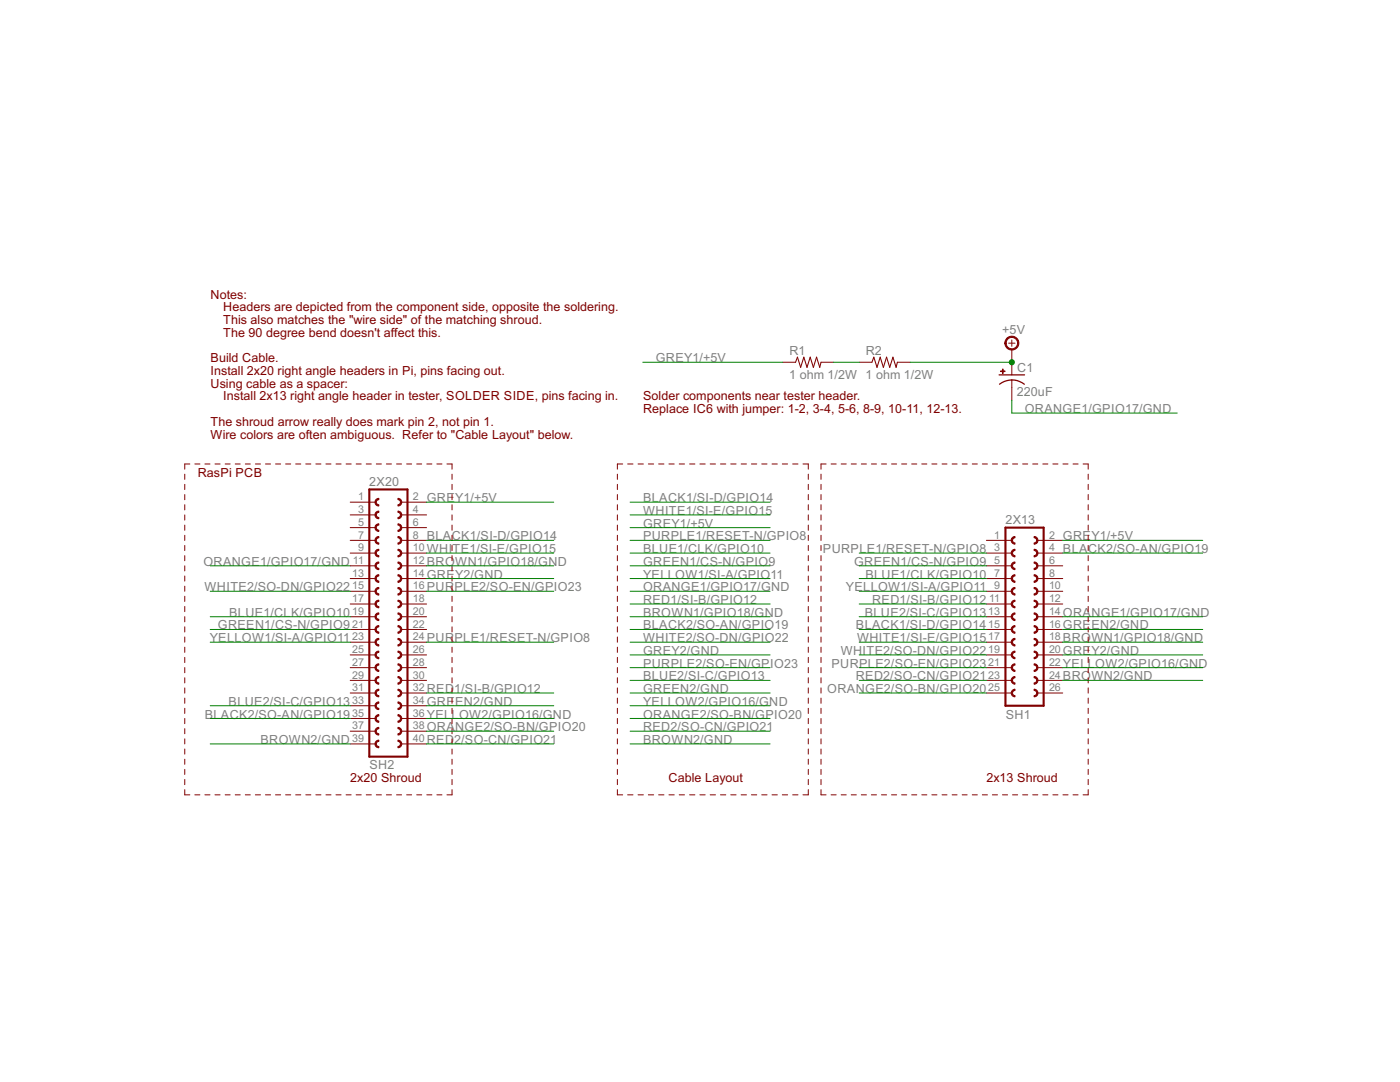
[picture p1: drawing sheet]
<svg xmlns="http://www.w3.org/2000/svg" width="279mm" height="216mm" viewBox="0 0 279 216" stroke-linecap="round" stroke-linejoin="round" font-family="sans-serif">
<g fill="none" stroke="#800000" stroke-width=".2">
<path d="M156.2 72.3h2.6M163.9 72.3h2.5M171.5 72.3h2.5M179.1 72.3h2.5M201.3 68.5h1.3M201.9 67.8v1.3M201.9 69.7v5.1M201.9 75.8v4.1M36.9 94.6v1.1M36.9 96.6v1.1M36.9 98.7v1M37.9 92.6h-1v1"/>
<path d="M38.9 92.6h1M40.9 92.6h1M42.9 92.6h1M44.9 92.6h1M46.9 92.6h1M49 92.6h1M51 92.6h1M53 92.6h1M55 92.6h1M57 92.6h1M59 92.6h1M61 92.6h1"/>
<path d="M63 92.6h1.1M65 92.6h1.1M67.1 92.6h1M69.1 92.6h1M71.1 92.6h1M73.1 92.6h1M75.1 92.6h1M77.1 92.6h1M79.1 92.6h1M81.2 92.6h.9M83.2 92.6h1M85.2 92.6h1"/>
<path d="M87.2 92.6h1M89.2 92.6h1v1M90.2 94.6v1.1M90.2 96.6v1.1M90.2 98.7v1M123.2 94.6v1.1M123.2 96.6v1.1M123.2 98.7v1M124.3 92.6h-1.1v1M125.3 92.6h1M127.3 92.6h1.1M129.4 92.6h1.1"/>
<path d="M131.4 92.6h1.1M133.5 92.6h1.1M135.6 92.6h1M137.6 92.6h1.1M139.7 92.6h1M141.7 92.6h1.1M143.8 92.6h1M145.8 92.6h1.1M147.9 92.6h1.1M150 92.6h1M152 92.6h1.1M154.1 92.6h1"/>
<path d="M156.1 92.6h1.1M158.2 92.6h1.1M160.3 92.6h1v1M161.3 94.6v1.1M161.3 96.6v1.1M161.3 98.7v1M163.9 94.6v1.1M163.9 96.6v1.1M163.9 98.7v1M164.9 92.6h-1v1M165.9 92.6h1M167.9 92.6h1"/>
<path d="M169.9 92.6h1M171.9 92.6h1M173.9 92.6h1M175.9 92.6h1M177.9 92.6h1M179.9 92.6h1.1M181.9 92.6h1.1M184 92.6h1M186 92.6h1M188 92.6h1M190 92.6h1M192 92.6h1"/>
<path d="M194 92.6h1.1M196 92.6h1.1M198.1 92.6h1M200.1 92.6h1M202.1 92.6h1M204.1 92.6h1M206.1 92.6h1M208.1 92.6h1M210.1 92.6h1M212.1 92.6h1M214.1 92.6h1.1M216.2 92.6h1v1"/>
<path d="M217.2 94.6v1.1M217.2 96.6v1.1M217.2 98.7v1M36.9 100.7v1M36.9 102.7v1.1M36.9 104.8v1M36.9 106.8v1M36.9 108.8v1.1M36.9 110.9v1M36.9 112.9v1M36.9 114.9v1.1M36.9 117v1"/>
<path d="M36.9 119v1M69.9 100.2h5.1M69.9 102.7h5.1M69.9 105.3h5.1M69.9 107.8h5.1M69.9 110.4h5.1M69.9 112.9h5.1M69.9 115.4h5.1M69.9 118h5.1M80.1 100.2h5M80.1 102.7h5M80.1 105.3h5"/>
<path d="M80.1 107.8h5M80.1 110.4h5M80.1 112.9h5M80.1 115.4h5M80.1 118h5M90.2 100.7v1M90.2 102.7v1.1M90.2 104.8v1M90.2 106.8v1M90.2 108.8v1.1M90.2 110.9v1M90.2 112.9v1"/>
<path d="M90.2 114.9v1.1M90.2 117v1M90.2 119v1M123.2 100.7v1M123.2 102.7v1.1M123.2 104.8v1M123.2 106.8v1M123.2 108.8v1.1M123.2 110.9v1M123.2 112.9v1M123.2 114.9v1.1M123.2 117v1"/>
<path d="M123.2 119v1M161.3 100.7v1M161.3 102.7v1.1M161.3 104.8v1M161.3 106.8v1M161.3 108.8v1.1M161.3 110.9v1M161.3 112.9v1M161.3 114.9v1.1M161.3 117v1M161.3 119v1M163.9 100.7v1"/>
<path d="M163.9 102.7v1.1M163.9 104.8v1M163.9 106.8v1M163.9 108.8v1.1M163.9 110.9v1M163.9 112.9v1M163.9 114.9v1.1M163.9 117v1M163.9 119v1M196.8 107.8h5.1M196.8 110.4h5.1M196.8 112.9h5.1"/>
<path d="M196.8 115.4h5.1M196.8 118h5.1M207 107.8h5.1M207 110.4h5.1M207 112.9h5.1M207 115.4h5.1M207 118h5.1M217.2 100.7v1M217.2 102.7v1.1M217.2 104.8v1M217.2 106.8v1M217.2 108.8v1.1"/>
<path d="M217.2 110.9v1M217.2 112.9v1M217.2 114.9v1.1M217.2 117v1M217.2 119v1M36.9 121v1M36.9 123v1.1M36.9 125.1v1M36.9 127.1v1M36.9 129.1v1.1M36.9 131.2v1M36.9 133.2v1"/>
<path d="M36.9 135.2v1.1M36.9 137.3v1M36.9 139.3v1M69.9 120.5h5.1M69.9 123.1h5.1M69.9 125.6h5.1M69.9 128.1h5.1M69.9 130.7h5.1M69.9 133.2h5.1M69.9 135.8h5.1M69.9 138.3h5.1M80.1 120.5h5"/>
<path d="M80.1 123.1h5M80.1 125.6h5M80.1 128.1h5M80.1 130.7h5M80.1 133.2h5M80.1 135.8h5M80.1 138.3h5M90.2 121v1M90.2 123v1.1M90.2 125.1v1M90.2 127.1v1M90.2 129.1v1.1"/>
<path d="M90.2 131.2v1M90.2 133.2v1M90.2 135.2v1.1M90.2 137.3v1M90.2 139.3v1M123.2 121v1M123.2 123v1.1M123.2 125.1v1M123.2 127.1v1M123.2 129.1v1.1M123.2 131.2v1M123.2 133.2v1"/>
<path d="M123.2 135.2v1.1M123.2 137.3v1M123.2 139.3v1M161.3 121v1M161.3 123v1.1M161.3 125.1v1M161.3 127.1v1M161.3 129.1v1.1M161.3 131.2v1M161.3 133.2v1M161.3 135.2v1.1M161.3 137.3v1"/>
<path d="M161.3 139.3v1M163.9 121v1M163.9 123v1.1M163.9 125.1v1M163.9 127.1v1M163.9 129.1v1.1M163.9 131.2v1M163.9 133.2v1M163.9 135.2v1.1M163.9 137.3v1M163.9 139.3v1M196.8 120.5h5.1"/>
<path d="M196.8 123.1h5.1M196.8 125.6h5.1M196.8 128.1h5.1M196.8 130.7h5.1M196.8 133.2h5.1M196.8 135.8h5.1M196.8 138.3h5.1M207 120.5h5.1M207 123.1h5.1M207 125.6h5.1M207 128.1h5.1M207 130.7h5.1"/>
<path d="M207 133.2h5.1M207 135.8h5.1M207 138.3h5.1M217.2 121v1M217.2 123v1.1M217.2 125.1v1M217.2 127.1v1M217.2 129.1v1.1M217.2 131.2v1M217.2 133.2v1M217.2 135.2v1.1M217.2 137.3v1"/>
<path d="M217.2 139.3v1M36.9 157.6v1h1M36.9 141.3v1.1M36.9 143.4v1M36.9 145.4v1M36.9 147.4v1M36.9 149.5v1M36.9 151.5v1M36.9 153.5v1M36.9 155.5v1.1M38.9 158.6h1M40.9 158.6h1"/>
<path d="M42.9 158.6h1M44.9 158.6h1M46.9 158.6h1M49 158.6h1M51 158.6h1M53 158.6h1M55 158.6h1M57 158.6h1M59 158.6h1M61 158.6h1M63 158.6h1.1M65 158.6h1.1"/>
<path d="M67.1 158.6h1M69.1 158.6h1M69.9 140.8h5.1M69.9 143.4h5.1M69.9 145.9h5.1M69.9 148.4h5.1M71.1 158.6h1M73.1 158.6h1M75.1 158.6h1M77.1 158.6h1M79.1 158.6h1M80.1 140.8h5"/>
<path d="M80.1 143.4h5M80.1 145.9h5M80.1 148.4h5M81.2 158.6h.9M83.2 158.6h1M85.2 158.6h1M87.2 158.6h1M90.2 157.6v1h-1M90.2 141.3v1.1M90.2 143.4v1M90.2 145.4v1M90.2 147.4v1"/>
<path d="M90.2 149.5v1M90.2 151.5v1M90.2 153.5v1M90.2 155.5v1.1M123.2 157.6v1h1.1M123.2 141.3v1.1M123.2 143.4v1M123.2 145.4v1M123.2 147.4v1M123.2 149.5v1M123.2 151.5v1M123.2 153.5v1"/>
<path d="M123.2 155.5v1.1M125.3 158.6h1M127.3 158.6h1.1M129.4 158.6h1.1M131.4 158.6h1.1M133.5 158.6h1.1M135.6 158.6h1M137.6 158.6h1.1M139.7 158.6h1M141.7 158.6h1.1M143.8 158.6h1M145.8 158.6h1.1"/>
<path d="M147.9 158.6h1.1M150 158.6h1M152 158.6h1.1M154.1 158.6h1M156.1 158.6h1.1M158.2 158.6h1.1M161.3 141.3v1.1M161.3 143.4v1M161.3 145.4v1M161.3 147.4v1M161.3 149.5v1M161.3 151.5v1"/>
<path d="M161.3 153.5v1M161.3 155.5v1.1M161.3 157.6v1h-1M163.9 157.6v1h1M163.9 141.3v1.1M163.9 143.4v1M163.9 145.4v1M163.9 147.4v1M163.9 149.5v1M163.9 151.5v1M163.9 153.5v1M163.9 155.5v1.1"/>
<path d="M165.9 158.6h1M167.9 158.6h1M169.9 158.6h1M171.9 158.6h1M173.9 158.6h1M175.9 158.6h1M177.9 158.6h1M179.9 158.6h1.1M181.9 158.6h1.1M184 158.6h1M186 158.6h1M188 158.6h1"/>
<path d="M190 158.6h1M192 158.6h1M194 158.6h1.1M196 158.6h1.1M198.1 158.6h1M200.1 158.6h1M202.1 158.6h1M204.1 158.6h1M206.1 158.6h1M208.1 158.6h1M210.1 158.6h1M212.1 158.6h1"/>
<path d="M214.1 158.6h1.1M217.2 157.6v1h-1M217.2 141.3v1.1M217.2 143.4v1M217.2 145.4v1M217.2 147.4v1M217.2 149.5v1M217.2 151.5v1M217.2 153.5v1M217.2 155.5v1.1"/>
</g>
<path d="M158.8 72.3l.4-1 .6 2 .6-2 .7 2 .6-2 .6 2 .7-2 .6 2 .3-1M174 72.3l.4-1 .6 2 .7-2 .6 2 .6-2 .7 2 .6-2 .6 2 .3-1" fill="none" stroke="#800000" stroke-width=".21"/>
<g fill="#800000" stroke="#800000" stroke-width=".2">
<path d="M200.9 67.5a1.4 1.4 0 0 1 2.2 .2 1.4 1.4 0 0 1-.8 2.1 1.4 1.4 0 0 1-1.8-1.3h.3a1.15 1.15 0 0 1 1.6-1.1 1.15 1.15 0 0 1 .3 1.9 1.15 1.15 0 0 1-1.9-.6v-.2h-.3z" fill-rule="evenodd"/>
<path d="M75.1 104.7l.5-.2v.3a.51 .51 0 0 0-.5 .5 .51 .51 0 0 0 .5 .5v.2a.76 .76 0 0 1-.7-.4 .76 .76 0 0 1 .2-.9z" fill-rule="evenodd"/>
<path d="M75.1 102.2l.5-.2v.2a.51 .51 0 0 0-.5 .5 .51 .51 0 0 0 .5 .6v.2a.76 .76 0 0 1-.7-.5 .76 .76 0 0 1 .2-.8z" fill-rule="evenodd"/>
<path d="M75.1 99.7l.5-.3v.3a.51 .51 0 0 0-.5 .5 .51 .51 0 0 0 .5 .5v.3a.76 .76 0 0 1-.7-.5 .76 .76 0 0 1 .2-.8z" fill-rule="evenodd"/>
<path d="M79.4 104.5a.76 .76 0 0 1 .8 .8 .76 .76 0 0 1-.8 .7v-.2a.51 .51 0 0 0 .5-.5 .51 .51 0 0 0-.5-.5z" fill-rule="evenodd"/>
<path d="M79.4 102a.76 .76 0 0 1 .8 .7 .76 .76 0 0 1-.8 .8v-.2a.51 .51 0 0 0 .5-.6 .51 .51 0 0 0-.5-.5z" fill-rule="evenodd"/>
<path d="M79.4 99.4a.76 .76 0 0 1 .8 .8 .76 .76 0 0 1-.8 .8v-.3a.51 .51 0 0 0 .5-.5 .51 .51 0 0 0-.5-.5z" fill-rule="evenodd"/>
<path d="M75.1 109.8l.5-.2v.3a.51 .51 0 0 0-.5 .5 .51 .51 0 0 0 .5 .5v.2a.77 .77 0 0 1-.7-.4 .77 .77 0 0 1 .2-.9z" fill-rule="evenodd"/>
<path d="M75.1 107.3l.5-.2v.2a.51 .51 0 0 0-.5 .5 .51 .51 0 0 0 .5 .5v.3a.76 .76 0 0 1-.7-.5 .76 .76 0 0 1 .2-.8z" fill-rule="evenodd"/>
<path d="M79.4 109.6a.76 .76 0 0 1 .8 .8 .76 .76 0 0 1-.8 .7v-.2a.51 .51 0 0 0 .5-.5 .51 .51 0 0 0-.5-.5z" fill-rule="evenodd"/>
<path d="M79.4 107.1a.76 .76 0 0 1 .8 .7 .76 .76 0 0 1-.8 .8v-.3a.51 .51 0 0 0 .5-.5 .51 .51 0 0 0-.5-.5z" fill-rule="evenodd"/>
<path d="M75.1 117.4l.5-.2v.3a.51 .51 0 0 0-.5 .5 .51 .51 0 0 0 .5 .5v.2a.77 .77 0 0 1-.7-.4 .77 .77 0 0 1 .2-.9z" fill-rule="evenodd"/>
<path d="M75.1 114.9l.5-.2v.2a.51 .51 0 0 0-.5 .5 .51 .51 0 0 0 .5 .6v.2a.77 .77 0 0 1-.7-.5 .77 .77 0 0 1 .2-.8z" fill-rule="evenodd"/>
<path d="M75.1 112.4l.5-.3v.3a.51 .51 0 0 0-.5 .5 .51 .51 0 0 0 .5 .5v.3a.77 .77 0 0 1-.7-.5 .77 .77 0 0 1 .2-.8z" fill-rule="evenodd"/>
<path d="M79.4 117.2a.76 .76 0 0 1 .8 .8 .76 .76 0 0 1-.8 .7v-.2a.51 .51 0 0 0 .5-.5 .51 .51 0 0 0-.5-.5z" fill-rule="evenodd"/>
<path d="M79.4 114.7a.76 .76 0 0 1 .8 .7 .76 .76 0 0 1-.8 .8v-.2a.51 .51 0 0 0 .5-.6 .51 .51 0 0 0-.5-.5z" fill-rule="evenodd"/>
<path d="M79.4 112.1a.76 .76 0 0 1 .8 .8 .76 .76 0 0 1-.8 .8v-.3a.51 .51 0 0 0 .5-.5 .51 .51 0 0 0-.5-.5z" fill-rule="evenodd"/>
<path d="M75.1 122.5l.5-.2v.3a.51 .51 0 0 0-.5 .5 .51 .51 0 0 0 .5 .5v.2a.77 .77 0 0 1-.7-.4 .77 .77 0 0 1 .2-.9z" fill-rule="evenodd"/>
<path d="M75.1 120l.5-.2v.2a.51 .51 0 0 0-.5 .5 .51 .51 0 0 0 .5 .5v.3a.77 .77 0 0 1-.7-.5 .77 .77 0 0 1 .2-.8z" fill-rule="evenodd"/>
<path d="M79.4 122.3a.76 .76 0 0 1 .8 .8 .76 .76 0 0 1-.8 .7v-.2a.51 .51 0 0 0 .5-.5 .51 .51 0 0 0-.5-.5z" fill-rule="evenodd"/>
<path d="M79.4 119.8a.76 .76 0 0 1 .8 .7 .76 .76 0 0 1-.8 .8v-.3a.51 .51 0 0 0 .5-.5 .51 .51 0 0 0-.5-.5z" fill-rule="evenodd"/>
<path d="M75.1 130.1l.5-.2v.3a.51 .51 0 0 0-.5 .5 .51 .51 0 0 0 .5 .5v.2a.77 .77 0 0 1-.7-.4 .77 .77 0 0 1 .2-.9z" fill-rule="evenodd"/>
<path d="M75.1 127.6l.5-.2v.2a.51 .51 0 0 0-.5 .5 .51 .51 0 0 0 .5 .6v.2a.77 .77 0 0 1-.7-.5 .77 .77 0 0 1 .2-.8z" fill-rule="evenodd"/>
<path d="M75.1 125.1l.5-.3v.3a.51 .51 0 0 0-.5 .5 .51 .51 0 0 0 .5 .5v.3a.77 .77 0 0 1-.7-.5 .77 .77 0 0 1 .2-.8z" fill-rule="evenodd"/>
<path d="M79.4 129.9a.76 .76 0 0 1 .8 .8 .76 .76 0 0 1-.8 .7v-.2a.51 .51 0 0 0 .5-.5 .51 .51 0 0 0-.5-.5z" fill-rule="evenodd"/>
<path d="M79.4 127.4a.76 .76 0 0 1 .8 .7 .76 .76 0 0 1-.8 .8v-.2a.51 .51 0 0 0 .5-.6 .51 .51 0 0 0-.5-.5z" fill-rule="evenodd"/>
<path d="M79.4 124.8a.76 .76 0 0 1 .8 .8 .76 .76 0 0 1-.8 .8v-.3a.51 .51 0 0 0 .5-.5 .51 .51 0 0 0-.5-.5z" fill-rule="evenodd"/>
<path d="M75.1 135.2l.5-.2v.3a.51 .51 0 0 0-.5 .5 .51 .51 0 0 0 .5 .5v.2a.77 .77 0 0 1-.7-.4 .77 .77 0 0 1 .2-.9z" fill-rule="evenodd"/>
<path d="M75.1 132.7l.5-.2v.2a.51 .51 0 0 0-.5 .5 .51 .51 0 0 0 .5 .5v.3a.77 .77 0 0 1-.7-.5 .77 .77 0 0 1 .2-.8z" fill-rule="evenodd"/>
<path d="M79.4 135a.76 .76 0 0 1 .8 .8 .76 .76 0 0 1-.8 .7v-.2a.51 .51 0 0 0 .5-.5 .51 .51 0 0 0-.5-.5z" fill-rule="evenodd"/>
<path d="M79.4 132.5a.76 .76 0 0 1 .8 .7 .76 .76 0 0 1-.8 .8v-.3a.51 .51 0 0 0 .5-.5 .51 .51 0 0 0-.5-.5z" fill-rule="evenodd"/>
<path d="M75.1 140.3l.5-.2v.2a.51 .51 0 0 0-.5 .5 .51 .51 0 0 0 .5 .5v.3a.75 .75 0 0 1-.7-.5 .75 .75 0 0 1 .2-.8z" fill-rule="evenodd"/>
<path d="M75.1 137.8l.5-.3v.3a.51 .51 0 0 0-.5 .5 .51 .51 0 0 0 .5 .5v.2a.75 .75 0 0 1-.7-.4 .75 .75 0 0 1 .2-.8z" fill-rule="evenodd"/>
<path d="M79.4 140.1a.76 .76 0 0 1 .8 .7 .76 .76 0 0 1-.8 .8v-.3a.51 .51 0 0 0 .5-.5 .51 .51 0 0 0-.5-.5z" fill-rule="evenodd"/>
<path d="M79.4 137.5a.76 .76 0 0 1 .8 .8 .76 .76 0 0 1-.8 .7v-.2a.51 .51 0 0 0 .5-.5 .51 .51 0 0 0-.5-.5z" fill-rule="evenodd"/>
<path d="M75.1 147.9l.5-.2v.2a.51 .51 0 0 0-.5 .5 .51 .51 0 0 0 .5 .5v.3a.75 .75 0 0 1-.7-.5 .75 .75 0 0 1 .2-.8z" fill-rule="evenodd"/>
<path d="M75.1 145.4l.5-.3v.3a.51 .51 0 0 0-.5 .5 .51 .51 0 0 0 .5 .5v.3a.75 .75 0 0 1-.7-.5 .75 .75 0 0 1 .2-.8z" fill-rule="evenodd"/>
<path d="M75.1 142.8l.5-.2v.3a.51 .51 0 0 0-.5 .5 .51 .51 0 0 0 .5 .5v.2a.75 .75 0 0 1-.7-.4 .75 .75 0 0 1 .2-.9z" fill-rule="evenodd"/>
<path d="M79.4 147.7a.76 .76 0 0 1 .8 .7 .76 .76 0 0 1-.8 .8v-.3a.51 .51 0 0 0 .5-.5 .51 .51 0 0 0-.5-.5z" fill-rule="evenodd"/>
<path d="M79.4 145.1a.76 .76 0 0 1 .8 .8 .76 .76 0 0 1-.8 .8v-.3a.51 .51 0 0 0 .5-.5 .51 .51 0 0 0-.5-.5z" fill-rule="evenodd"/>
<path d="M79.4 142.6a.76 .76 0 0 1 .8 .8 .76 .76 0 0 1-.8 .7v-.2a.51 .51 0 0 0 .5-.5 .51 .51 0 0 0-.5-.5z" fill-rule="evenodd"/>
<path d="M202 112.4l.6-.3v.3a.51 .51 0 0 0-.5 .5 .51 .51 0 0 0 .5 .5v.3a.77 .77 0 0 1-.7-.5 .77 .77 0 0 1 .1-.8z" fill-rule="evenodd"/>
<path d="M202 109.8l.6-.2v.3a.51 .51 0 0 0-.5 .5 .51 .51 0 0 0 .5 .5v.2a.77 .77 0 0 1-.7-.5 .77 .77 0 0 1 .1-.8z" fill-rule="evenodd"/>
<path d="M202 107.3l.6-.2v.2a.51 .51 0 0 0-.5 .5 .51 .51 0 0 0 .5 .5v.3a.76 .76 0 0 1-.7-.5 .76 .76 0 0 1 .1-.8z" fill-rule="evenodd"/>
<path d="M206.4 112.1a.76 .76 0 0 1 .7 .8 .76 .76 0 0 1-.7 .8v-.3a.51 .51 0 0 0 .5-.5 .51 .51 0 0 0-.5-.5z" fill-rule="evenodd"/>
<path d="M206.4 109.6a.76 .76 0 0 1 .7 .8 .76 .76 0 0 1-.7 .7v-.2a.51 .51 0 0 0 .5-.5 .51 .51 0 0 0-.5-.5z" fill-rule="evenodd"/>
<path d="M206.4 107.1a.76 .76 0 0 1 .7 .7 .76 .76 0 0 1-.7 .8v-.3a.51 .51 0 0 0 .5-.5 .51 .51 0 0 0-.5-.5z" fill-rule="evenodd"/>
<path d="M202 117.4l.6-.2v.3a.51 .51 0 0 0-.5 .5 .51 .51 0 0 0 .5 .5v.2a.77 .77 0 0 1-.7-.4 .77 .77 0 0 1 .1-.9z" fill-rule="evenodd"/>
<path d="M202 114.9l.6-.2v.2a.51 .51 0 0 0-.5 .5 .51 .51 0 0 0 .5 .6v.2a.77 .77 0 0 1-.7-.5 .77 .77 0 0 1 .1-.8z" fill-rule="evenodd"/>
<path d="M206.4 117.2a.76 .76 0 0 1 .7 .8 .76 .76 0 0 1-.7 .7v-.2a.51 .51 0 0 0 .5-.5 .51 .51 0 0 0-.5-.5z" fill-rule="evenodd"/>
<path d="M206.4 114.7a.76 .76 0 0 1 .7 .7 .76 .76 0 0 1-.7 .8v-.2a.51 .51 0 0 0 .5-.6 .51 .51 0 0 0-.5-.5z" fill-rule="evenodd"/>
<path d="M202 125.1l.6-.3v.3a.51 .51 0 0 0-.5 .5 .51 .51 0 0 0 .5 .5v.3a.77 .77 0 0 1-.7-.5 .77 .77 0 0 1 .1-.8z" fill-rule="evenodd"/>
<path d="M202 122.5l.6-.2v.3a.51 .51 0 0 0-.5 .5 .51 .51 0 0 0 .5 .5v.2a.77 .77 0 0 1-.7-.5 .77 .77 0 0 1 .1-.8z" fill-rule="evenodd"/>
<path d="M202 120l.6-.2v.2a.51 .51 0 0 0-.5 .5 .51 .51 0 0 0 .5 .5v.3a.77 .77 0 0 1-.7-.5 .77 .77 0 0 1 .1-.8z" fill-rule="evenodd"/>
<path d="M206.4 124.8a.76 .76 0 0 1 .7 .8 .76 .76 0 0 1-.7 .8v-.3a.51 .51 0 0 0 .5-.5 .51 .51 0 0 0-.5-.5z" fill-rule="evenodd"/>
<path d="M206.4 122.3a.76 .76 0 0 1 .7 .8 .76 .76 0 0 1-.7 .7v-.2a.51 .51 0 0 0 .5-.5 .51 .51 0 0 0-.5-.5z" fill-rule="evenodd"/>
<path d="M206.4 119.8a.76 .76 0 0 1 .7 .7 .76 .76 0 0 1-.7 .8v-.3a.51 .51 0 0 0 .5-.5 .51 .51 0 0 0-.5-.5z" fill-rule="evenodd"/>
<path d="M202 130.1l.6-.2v.3a.51 .51 0 0 0-.5 .5 .51 .51 0 0 0 .5 .5v.2a.77 .77 0 0 1-.7-.4 .77 .77 0 0 1 .1-.9z" fill-rule="evenodd"/>
<path d="M202 127.6l.6-.2v.2a.51 .51 0 0 0-.5 .5 .51 .51 0 0 0 .5 .6v.2a.77 .77 0 0 1-.7-.5 .77 .77 0 0 1 .1-.8z" fill-rule="evenodd"/>
<path d="M206.4 129.9a.76 .76 0 0 1 .7 .8 .76 .76 0 0 1-.7 .7v-.2a.51 .51 0 0 0 .5-.5 .51 .51 0 0 0-.5-.5z" fill-rule="evenodd"/>
<path d="M206.4 127.4a.76 .76 0 0 1 .7 .7 .76 .76 0 0 1-.7 .8v-.2a.51 .51 0 0 0 .5-.6 .51 .51 0 0 0-.5-.5z" fill-rule="evenodd"/>
<path d="M202 137.8l.6-.3v.3a.51 .51 0 0 0-.5 .5 .51 .51 0 0 0 .5 .5v.2a.75 .75 0 0 1-.7-.4 .75 .75 0 0 1 .1-.8z" fill-rule="evenodd"/>
<path d="M202 135.2l.6-.2v.3a.51 .51 0 0 0-.5 .5 .51 .51 0 0 0 .5 .5v.2a.77 .77 0 0 1-.7-.5 .77 .77 0 0 1 .1-.8z" fill-rule="evenodd"/>
<path d="M202 132.7l.6-.2v.2a.51 .51 0 0 0-.5 .5 .51 .51 0 0 0 .5 .5v.3a.77 .77 0 0 1-.7-.5 .77 .77 0 0 1 .1-.8z" fill-rule="evenodd"/>
<path d="M206.4 137.5a.76 .76 0 0 1 .7 .8 .76 .76 0 0 1-.7 .7v-.2a.51 .51 0 0 0 .5-.5 .51 .51 0 0 0-.5-.5z" fill-rule="evenodd"/>
<path d="M206.4 135a.76 .76 0 0 1 .7 .8 .76 .76 0 0 1-.7 .7v-.2a.51 .51 0 0 0 .5-.5 .51 .51 0 0 0-.5-.5z" fill-rule="evenodd"/>
<path d="M206.4 132.5a.76 .76 0 0 1 .7 .7 .76 .76 0 0 1-.7 .8v-.3a.51 .51 0 0 0 .5-.5 .51 .51 0 0 0-.5-.5z" fill-rule="evenodd"/>
</g>
<path d="M199.4 74.8h5.1M199.5 76.7a4 4 0 0 1 4.9 0" fill="none" stroke="#800000" stroke-width=".25"/>
<g fill="#800000" stroke="#800000" stroke-width=".2">
<path d="M199.7 74h.9v.1h-.9z"/>
<path d="M200.1 73.6h.1v.9h-.1z"/>
</g>
<path d="M73.7 97.7h7.6v53.3h-7.6zM200.7 105.3h7.6v35.5h-7.6z" fill="none" stroke="#800000" stroke-width=".42"/>
<g fill="none" stroke="#008000" stroke-width=".2">
<path d="M128.3 72.3h27.9M166.4 72.3h5.1M181.6 72.3h20.3M201.9 79.9v2.5h33M42 112.9h27.9M42 118h27.9M85.1 107.8h25.4M85.1 110.4h25.4M85.1 112.9h25.4M85.1 115.4h25.4M85.1 118h25.4M85.1 100.2h25.4"/>
<path d="M125.8 107.8h27.9M125.8 110.4h27.9M125.8 112.9h27.9M125.8 115.4h27.9M125.8 118h27.9M125.8 100.2h27.9M125.8 102.7h27.9M125.8 105.3h27.9M171.5 110.4h25.3M171.5 112.9h25.3M171.5 115.4h25.3M171.5 118h25.3"/>
<path d="M212.1 107.8h27.9M212.1 110.4h27.9M42 128.1h27.9M42 125.6h27.9M42 123.1h27.9M85.1 128.1h25.4M85.1 138.3h25.4M125.8 128.1h27.9M125.8 125.6h27.9M125.8 123.1h27.9M125.8 120.5h27.9M125.8 138.3h27.9"/>
<path d="M125.8 135.8h27.9M125.8 130.7h27.9M125.8 133.2h27.9M171.5 128.1h25.3M171.5 125.6h25.3M171.5 123.1h25.3M171.5 120.5h25.3M171.5 138.3h25.3M171.5 135.8h25.3M171.5 130.7h25.3M171.5 133.2h25.3M212.1 128.1h27.9"/>
<path d="M212.1 125.6h27.9M212.1 123.1h27.9M212.1 135.8h27.9M212.1 130.7h27.9M212.1 133.2h27.9M42 140.8h27.9M42 148.4h27.9M42 143.4h27.9M85.1 140.8h25.4M85.1 145.9h25.4M85.1 148.4h25.4M85.1 143.4h25.4"/>
<path d="M125.8 140.8h27.9M125.8 145.9h27.9M125.8 148.4h27.9M125.8 143.4h27.9"/>
</g>
<circle cx="201.9" cy="72.3" r=".51" fill="#008000" stroke="#008000" stroke-width=".2"/>
<g font-size="2.8" fill="#800000">
<text x="42" y="59.6">Notes:</text>
<text x="44.5" y="62.1">Headers are depicted from the component side, opposite the soldering.</text>
<text x="44.5" y="64.7">This also matches the &quot;wire side&quot; of the matching shroud.</text>
<text x="44.5" y="67.2">The 90 degree bend doesn't affect this.</text>
<text x="42" y="72.3">Build Cable.</text>
<text x="42" y="77.4">Using cable as a spacer:</text>
<text x="42" y="74.8">Install 2x20 right angle headers in Pi, pins facing out.</text>
<text x="44.5" y="79.9">Install 2x13 right angle header in tester, SOLDER SIDE, pins facing in.</text>
<text x="128.3" y="82.4">Replace IC6 with jumper: 1-2, 3-4, 5-6, 8-9, 10-11, 12-13.</text>
<text x="128.3" y="79.9">Solder components near tester header.</text>
<text x="42" y="85">The shroud arrow really does mark pin 2, not pin 1.</text>
<text x="42" y="87.5">Wire colors are often ambiguous. Refer to &quot;Cable Layout&quot; below.</text>
<text x="39.5" y="95.1">RasPi PCB</text>
<text x="69.9" y="156.1">2x20 Shroud</text>
<text x="133.4" y="156.1">Cable Layout</text>
<text x="196.9" y="156.1">2x13 Shroud</text>
</g>
<g font-size="2.8" fill="#808080">
<text x="157.5" y="70.8">R1</text>
<text x="172.8" y="70.8">R2</text>
<text x="200" y="66.6">+5V</text>
<text x="130.9" y="72.3">GREY1/+5V</text>
<text x="157.5" y="75.6">1 ohm 1/2W 1 ohm 1/2W</text>
<text x="203" y="74.2">C1</text>
<text x="203" y="79">220uF</text>
<text x="204.5" y="82.4">ORANGE1/GPIO17/GND</text>
<text x="73.7" y="96.9">2X20</text>
<text x="85.2" y="100.2">GREY1/+5V</text>
<text x="128.3" y="100.2">BLACK1/SI-D/GPIO14</text>
<text x="85.2" y="107.8">BLACK1/SI-D/GPIO14</text>
<text x="128.3" y="107.8">PURPLE1/RESET-N/GPIO8</text>
<text x="128.3" y="102.7">WHITE1/SI-E/GPIO15</text>
<text x="128.3" y="105.3">GREY1/+5V</text>
<text x="200.7" y="104.5">2X13</text>
<text x="212.1" y="107.8">GREY1/+5V</text>
<text x="40.6" y="112.9">ORANGE1/GPIO17/GND</text>
<text x="85.2" y="112.9">BROWN1/GPIO18/GND</text>
<text x="85.2" y="110.4">WHITE1/SI-E/GPIO15</text>
<text x="128.3" y="112.9">GREEN1/CS-N/GPIO9</text>
<text x="128.3" y="110.4">BLUE1/CLK/GPIO10</text>
<text x="164.2" y="110.4">PURPLE1/RESET-N/GPIO8</text>
<text x="170.4" y="112.9">GREEN1/CS-N/GPIO9</text>
<text x="212.1" y="110.4">BLACK2/SO-AN/GPIO19</text>
<text x="40.8" y="118">WHITE2/SO-DN/GPIO22</text>
<text x="85.2" y="118">PURPLE2/SO-EN/GPIO23</text>
<text x="85.2" y="115.4">GREY2/GND</text>
<text x="128.3" y="115.4">YELLOW1/SI-A/GPIO11</text>
<text x="128.3" y="118">ORANGE1/GPIO17/GND</text>
<text x="168.8" y="118">YELLOW1/SI-A/GPIO11</text>
<text x="172.7" y="115.4">BLUE1/CLK/GPIO10</text>
<text x="43.5" y="125.6">GREEN1/CS-N/GPIO9</text>
<text x="45.7" y="123.1">BLUE1/CLK/GPIO10</text>
<text x="128.3" y="120.5">RED1/SI-B/GPIO12</text>
<text x="128.3" y="125.6">BLACK2/SO-AN/GPIO19</text>
<text x="128.3" y="123.1">BROWN1/GPIO18/GND</text>
<text x="170.8" y="125.6">BLACK1/SI-D/GPIO14</text>
<text x="172.6" y="123.1">BLUE2/SI-C/GPIO13</text>
<text x="174.1" y="120.5">RED1/SI-B/GPIO12</text>
<text x="212.1" y="123.1">ORANGE1/GPIO17/GND</text>
<text x="212.1" y="125.6">GREEN2/GND</text>
<text x="41.8" y="128.1">YELLOW1/SI-A/GPIO11</text>
<text x="85.2" y="128.1">PURPLE1/RESET-N/GPIO8</text>
<text x="128.3" y="128.1">WHITE2/SO-DN/GPIO22</text>
<text x="128.3" y="130.7">GREY2/GND</text>
<text x="167.8" y="130.7">WHITE2/SO-DN/GPIO22</text>
<text x="171" y="128.1">WHITE1/SI-E/GPIO15</text>
<text x="212.1" y="128.1">BROWN1/GPIO18/GND</text>
<text x="212.1" y="130.7">GREY2/GND</text>
<text x="128.3" y="135.8">BLUE2/SI-C/GPIO13</text>
<text x="128.3" y="133.2">PURPLE2/SO-EN/GPIO23</text>
<text x="165.9" y="133.2">PURPLE2/SO-EN/GPIO23</text>
<text x="170.8" y="135.8">RED2/SO-CN/GPIO21</text>
<text x="212.1" y="133.2">YELLOW2/GPIO16/GND</text>
<text x="212.1" y="135.8">BROWN2/GND</text>
<text x="40.9" y="143.4">BLACK2/SO-AN/GPIO19</text>
<text x="45.6" y="140.8">BLUE2/SI-C/GPIO13</text>
<text x="85.2" y="138.3">RED1/SI-B/GPIO12</text>
<text x="85.2" y="143.4">YELLOW2/GPIO16/GND</text>
<text x="85.2" y="140.8">GREEN2/GND</text>
<text x="128.3" y="143.4">ORANGE2/SO-BN/GPIO20</text>
<text x="128.3" y="140.8">YELLOW2/GPIO16/GND</text>
<text x="128.3" y="138.3">GREEN2/GND</text>
<text x="165.1" y="138.3">ORANGE2/SO-BN/GPIO20</text>
<text x="200.7" y="143.4">SH1</text>
<text x="52" y="148.4">BROWN2/GND</text>
<text x="85.2" y="148.4">RED2/SO-CN/GPIO21</text>
<text x="85.2" y="145.9">ORANGE2/SO-BN/GPIO20</text>
<text x="128.3" y="145.9">RED2/SO-CN/GPIO21</text>
<text x="128.3" y="148.4">BROWN2/GND</text>
<text x="73.7" y="153.5">SH2</text>
</g>
<g font-size="2.4" fill="#808080">
<text x="71.4" y="99.8">1</text>
<text x="82.4" y="99.8">2</text>
<text x="71.4" y="102.4">3</text>
<text x="71.4" y="104.9">5</text>
<text x="71.4" y="107.5">7</text>
<text x="82.4" y="102.4">4</text>
<text x="82.4" y="104.9">6</text>
<text x="82.4" y="107.5">8</text>
<text x="198.4" y="107.5">1</text>
<text x="209.4" y="107.5">2</text>
<text x="70.4" y="112.5">11</text>
<text x="71.4" y="110">9</text>
<text x="82.4" y="110">10</text>
<text x="82.4" y="112.5">12</text>
<text x="198.4" y="110">3</text>
<text x="198.4" y="112.5">5</text>
<text x="209.4" y="110">4</text>
<text x="209.4" y="112.5">6</text>
<text x="70.3" y="115.1">13</text>
<text x="70.3" y="117.6">15</text>
<text x="82.4" y="115.1">14</text>
<text x="82.4" y="117.6">16</text>
<text x="198.4" y="115.1">7</text>
<text x="198.4" y="117.6">9</text>
<text x="209.4" y="115.1">8</text>
<text x="209.4" y="117.6">10</text>
<text x="70.3" y="120.2">17</text>
<text x="70.3" y="122.7">19</text>
<text x="70.3" y="125.2">21</text>
<text x="82.4" y="120.2">18</text>
<text x="82.4" y="122.7">20</text>
<text x="82.4" y="125.2">22</text>
<text x="197.2" y="122.7">13</text>
<text x="197.2" y="125.2">15</text>
<text x="197.4" y="120.2">11</text>
<text x="209.4" y="120.2">12</text>
<text x="209.4" y="122.7">14</text>
<text x="209.4" y="125.2">16</text>
<text x="70.3" y="127.8">23</text>
<text x="70.3" y="130.3">25</text>
<text x="82.4" y="127.8">24</text>
<text x="82.4" y="130.3">26</text>
<text x="197.2" y="127.8">17</text>
<text x="197.2" y="130.3">19</text>
<text x="209.4" y="127.8">18</text>
<text x="209.4" y="130.3">20</text>
<text x="70.3" y="132.9">27</text>
<text x="70.3" y="135.4">29</text>
<text x="70.3" y="137.9">31</text>
<text x="82.4" y="132.9">28</text>
<text x="82.4" y="135.4">30</text>
<text x="82.4" y="137.9">32</text>
<text x="197.2" y="132.9">21</text>
<text x="197.2" y="135.4">23</text>
<text x="197.2" y="137.9">25</text>
<text x="209.4" y="132.9">22</text>
<text x="209.4" y="135.4">24</text>
<text x="209.4" y="137.9">26</text>
<text x="70.3" y="140.5">33</text>
<text x="70.3" y="143">35</text>
<text x="82.4" y="140.5">34</text>
<text x="82.4" y="143">36</text>
<text x="70.3" y="145.6">37</text>
<text x="70.3" y="148.1">39</text>
<text x="82.4" y="145.6">38</text>
<text x="82.4" y="148.1">40</text>
</g>
</svg>
